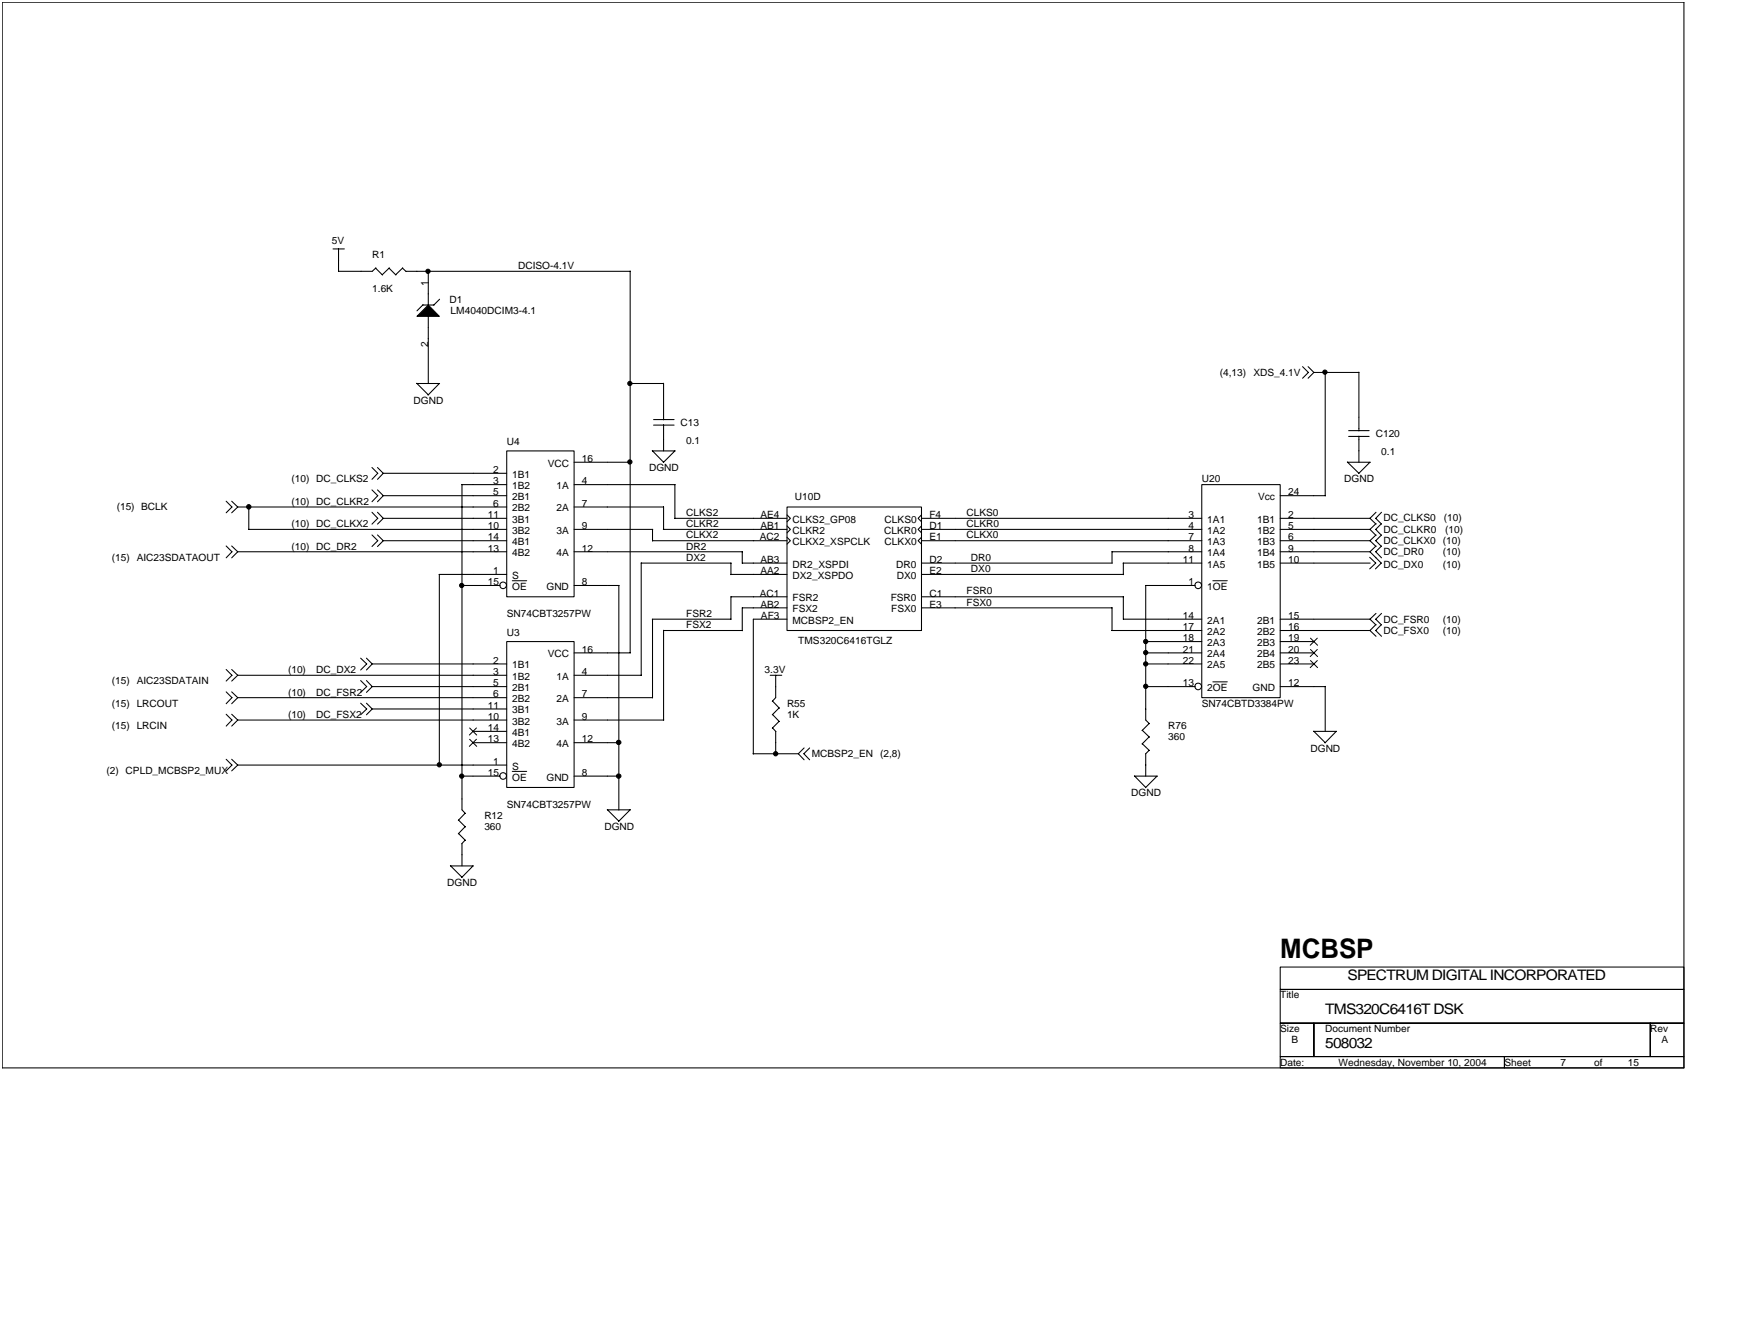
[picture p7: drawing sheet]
<svg xmlns="http://www.w3.org/2000/svg" width="279mm" height="216mm" viewBox="0 0 279 216" stroke-linecap="round" stroke-linejoin="round" font-family="sans-serif">
<g fill="none" stroke="#000" stroke-width=".17">
<path d="M.4 .4h270.5v171.3h-270.5zM53.6 40h1.8M54.5 40v3.6h5.4l.6-.5M60.4 43.1l1.1 1.1M62.6 43.1l1.1 1.1M62.6 43.1l-1.1 1.1M64.7 43.1l.6 .6M64.8 43.1l-1.2 1.1M65.3 43.6h36.1M68 49h1.8M68 49l-.9 1M68.9 43.6v5.4"/>
<path d="M68.9 50.8v10.9M70.7 48.1l-.9 .9M101.4 43.6v61.4M209.5 58.9l1 1-1 .9M210.4 58.9l.9 1M211.3 59.9l-.9 .9M211.3 59.9h7.3M213.2 59.9v19.8M218.6 59.8v9.5M59.8 75.2l1 .9-1 1M59.8 78.8l1 .9-1 1M60.7 75.2l1 .9"/>
<path d="M60.7 78.8l1 .9M61.7 76.1l-1 1M61.7 79.7l-1 1M61.7 76.1h19.8M61.7 79.7h19.8M67 61.6l1.9 1.9M67.1 61.7h3.6M70.7 61.7l-1.9 1.8M74.3 77.9h7.2M74.3 77.9v52.3l.6 .6M81.5 72.5h10.8v23.4h-10.8zM92.3 74.3h9.1"/>
<path d="M92.3 77.9h16.3M101.3 61.7h5.4M104.9 72.4l1.8 1.9M105 72.5h3.6M105.1 68.3h3.3M105.1 67.5h3.3M106.7 61.6v5.9M106.7 68.3v4.2M108.6 72.5l-1.9 1.9M108.6 77.9v5.5M193.3 77.9h12.6v34.3h-12.6zM205.9 79.7h7.3"/>
<path d="M216.7 74.3l1.9 1.8M216.8 74.3h3.6M216.9 70.2h3.3M216.9 69.2h3.3M218.6 70.1v4.2M220.4 74.3l-1.9 1.8M36.4 87.8l.9 .9-.9 1M36.4 80.6l.9 .9-.9 .9M37.3 87.8l.9 .9M37.3 80.6l.9 .9-.9 .9M38.2 81.5h43.3M38.2 88.7l-.9 1"/>
<path d="M38.2 88.7h43.3M40 85.1h41.5M40 81.5v3.6M59.8 82.4l1 .9-1 1M59.8 86l1 .9-1 1M60.7 82.4l1 .9M60.7 86l1 .9M61.7 83.3l-1 1M61.7 86.9l-1 1M61.7 83.3h19.8M61.7 86.9h19.8M70.6 92.3h10.9"/>
<path d="M70.7 92.3v30.7M74.3 94.1h6.1M92.3 85.1h12.7M92.3 81.5h14.4M92.3 88.7h27.1M92.3 94.1h7.3M99.5 94.1v36.1M103.1 90.5h14.5M103.1 90.5v18.1M104.9 99.5h12.7M105 86.9h21.6M105 85.1v1.9"/>
<path d="M105 99.5v12.7M106.7 85.1h19.9M106.7 81.5v3.6M108.6 83.3h18M117.6 92.3h9M117.6 90.5v1.9M119.4 90.5h7.2M119.4 88.7v1.9M126.6 81.5h21.6v19.9h-21.6zM126.6 82.8l.5 .5-.5 .6M126.6 84.6l.5 .5-.5 .6M126.6 86.4l.5 .5-.5 .6"/>
<path d="M126.6 95.9h-9v3.7M126.6 97.7h-7.2v3.7M126.6 99.5h-5.4v21.7M148.2 82.8l-.5 .5 .5 .6M148.2 84.6l-.5 .5 .5 .6M148.2 86.4l-.5 .5 .5 .6M148.2 83.3h45.1M148.2 85.1h45.1M148.2 86.9h45.1M148.2 90.5h30.7M148.2 92.3h32.5M148.2 95.9h32.5"/>
<path d="M148.2 97.7h30.7M178.9 88.7h14.4M178.9 88.7v1.8M178.9 97.7v3.7M180.7 90.5h12.6M180.7 99.5h12.6M180.7 90.5v1.9M180.7 95.9v3.7M184.2 94.1h8M184.3 94.1v21.7l.6 .5M205.9 83.3h14.5M205.9 85.1h14.5"/>
<path d="M205.9 86.9h14.5M205.9 90.5h14.5M205.9 99.5h14.5M205.9 88.7h14.5M220.3 89.6l1 .9-1 1M221.3 87.8l-.9 .9 1.8 1.8-1 1M221.3 86l-.9 .9 .9 1M221.3 84.2l-.9 .9 .9 1M221.3 82.4l-.9 .9 .9 1M221.3 98.6l-.9 .9 .9 1M222.2 87.8l-.9 .9 .9 1M222.2 86l-.9 .9 .9 1"/>
<path d="M222.2 84.2l-.9 .9 .9 1M222.2 82.4l-.9 .9 .9 1M222.2 98.6l-.9 .9 .9 1M36.4 107.6l.9 1-.9 .9M36.4 114.8l.9 1-.9 .9M36.4 111.2l.9 1-.9 .9M37.3 107.6l.9 1M37.3 114.8l.9 1M37.3 111.2l.9 1-.9 .9M38.2 112.2h43.3M38.2 108.6l-.9 .9M38.2 115.8l-.9 .9"/>
<path d="M38.2 108.6h43.3M38.2 115.8h43.3M58 109.4l1 1-1 .9M58 113l1 1-1 .9M58 105.8l1 .9-1 1M58.9 109.4l1 1M58.9 113l1 1M58.9 105.8l1 .9M59.9 110.4l-1 .9M59.9 114l-1 .9M59.9 106.7l-1 1M59.9 110.4h21.6"/>
<path d="M59.9 106.7h21.6M59.9 114h21.6M76.1 117.6h5.4M76.1 119.4h5.4M81.5 103.1h10.8v23.5h-10.8zM92.3 108.6h10.9M92.3 105h9.1M92.3 112.2h12.7M92.3 115.8h14.5M92.3 119.4h7.3M106.7 101.3v14.5M106.7 101.4h12.7"/>
<path d="M123.9 108.6h1.8M124.3 112.7l1.1 1.1M124.3 114.9l1.1 1.1M124.3 117l.5 .6M124.8 108.6v3.6l-.6 .5M124.8 117.6v3.6M125.3 113.8l-1.1 1.1M125.3 116l-1.1 1.1M178.8 101.4h14.5M183.7 117.4l1.2 1.1M183.7 119.6l1.2 1.1M184.2 110.4h8"/>
<path d="M184.2 103.1h9.1M184.2 106.7h9.1M184.3 105h9M184.8 116.3l-1.1 1.1M184.8 118.5l-1.1 1.1M205.9 110.4h7.3M205.9 101.4h14.5M205.9 103.1h5.4M205.9 105h5.4M205.9 106.7h5.4M211.3 117.5l1.9 1.9M211.3 117.6h3.7"/>
<path d="M213.2 110.3v7.3M214.9 117.6l-1.8 1.8M221.3 100.4l-.9 1 .9 .9M222.2 100.4l-.9 1 .9 .9M36.4 122.1l.9 .9-.9 .9M37.3 122.1l.9 .9M38.2 123l-.9 .9M38.2 123h43.3M72.4 139.2l1.9 1.8M72.5 139.2h3.6M73.8 131.8l1.1 1.1M73.8 134l1.1 1.1"/>
<path d="M74.3 124.8h6.1M74.3 135.6v3.6M74.8 130.7l-1.1 1.2M74.8 132.9l-1.1 1.1M74.8 135.1l-.5 .6M76.1 139.2l-1.8 1.9M92.3 124.8h7.2M97.7 130.1l1.8 1.9M97.7 130.2h3.7M101.4 130.2l-1.9 1.9M121.1 121.2h7.3M128.4 121.2l.9 .9"/>
<path d="M129.3 120.2l-.9 1M130.2 120.2l-.9 1 .9 .9M182.5 124.7l1.8 1.9M182.5 124.8h3.7M184.3 121.2v3.6M184.8 120.6l-.6 .6M186.1 124.8l-1.9 1.8M205.9 155.5h65v3.6h-65zM205.9 159.1h65v5.4h-65zM205.9 164.5h5.4v5.4h-5.4zM205.9 169.9h36.1v1.8h-36.1zM211.3 164.5h54.1v5.4h-54.1z"/>
<path d="M242 169.9h28.9v1.8h-28.9zM265.4 164.5h5.5v5.4h-5.5z"/>
<circle cx="80.9" cy="94.1" r=".54"/>
<circle cx="192.7" cy="94.1" r=".54"/>
<circle cx="192.7" cy="110.4" r=".54"/>
<circle cx="80.9" cy="124.7" r=".54"/>
</g>
<g fill="#000" stroke="#000" stroke-width=".17">
<path d="M67.1 50.9l1.8-1.9 1.8 1.9z" fill-rule="evenodd"/>
<circle cx="68.8" cy="43.6" r=".34"/>
<circle cx="213.1" cy="59.8" r=".34"/>
<circle cx="101.3" cy="74.3" r=".34"/>
<circle cx="101.3" cy="61.6" r=".34"/>
<circle cx="40" cy="81.5" r=".35"/>
<circle cx="74.3" cy="94.1" r=".34"/>
<circle cx="99.5" cy="119.3" r=".36"/>
<circle cx="184.3" cy="103.1" r=".34"/>
<circle cx="184.3" cy="110.3" r=".34"/>
<circle cx="184.3" cy="104.9" r=".34"/>
<circle cx="184.3" cy="106.7" r=".34"/>
<circle cx="70.7" cy="122.9" r=".34"/>
<circle cx="74.3" cy="124.8" r=".34"/>
<circle cx="99.5" cy="124.8" r=".36"/>
<circle cx="124.8" cy="121.2" r=".34"/>
</g>
<g fill="none" stroke="#000" stroke-width=".16">
<path d="M82.4 93.4h2.3M195.1 93.4h2.3M75.5 117l1.2 1.2M75.5 118.8l1.2 1.2M76.6 117l-1.1 1.2M76.6 118.8l-1.1 1.2M195.1 109.6h2.3M210.8 102.6l1.1 1.1M210.8 104.4l1.1 1.2M210.8 106.2l1.1 1.1M211.9 102.6l-1.2 1.1M211.9 104.4l-1.2 1.2"/>
<path d="M211.9 106.2l-1.2 1.1M82.4 124h2.3"/>
</g>
<text font-size="4.3" x="205.9" y="154.1">MCBSP</text>
<g font-size="2.3">
<text x="216.8" y="157.6">SPECTRUM DIGITAL INCORPORATED</text>
<text x="213.2" y="163">TMS320C6416T DSK</text>
<text x="213.2" y="168.4">508032</text>
</g>
<g font-size="1.6">
<text x="53.4" y="39.3">5V</text>
<text x="59.9" y="41.5">R1</text>
<text x="59.9" y="46.9">1.6K</text>
<text x="68.8" y="46" transform="rotate(-90 68.8 46)">1</text>
<text x="83.3" y="43.3">DCISO-4.1V</text>
<text x="72.3" y="48.7">D1</text>
<text x="72.5" y="50.5">LM4040DCIM3-4.1</text>
<text x="68.8" y="55.8" transform="rotate(-90 68.8 55.8)">2</text>
<text x="66.5" y="64.9">DGND</text>
<text x="196.2" y="60.4">(4,13)</text>
<text x="201.6" y="60.4">XDS_4.1V</text>
<text x="81.5" y="71.6">U4</text>
<text x="109.4" y="68.5">C13</text>
<text x="110.4" y="71.4">0.1</text>
<text x="221.3" y="70.3">C120</text>
<text x="46.9" y="77.5">(10) DC_CLKS2</text>
<text x="79.3" y="76">2</text>
<text x="79.3" y="77.9">3</text>
<text x="82.4" y="76.8">1B1</text>
<text x="88.1" y="75">VCC</text>
<text x="93.6" y="77.9">4</text>
<text x="93.6" y="74.3">16</text>
<text x="104.4" y="75.7">DGND</text>
<text x="193.3" y="77.5">U20</text>
<text x="216.2" y="77.5">DGND</text>
<text x="222.2" y="73.2">0.1</text>
<text x="18.8" y="82.1">(15) BCLK</text>
<text x="46.9" y="81.1">(10) DC_CLKR2</text>
<text x="78.5" y="83.3">11</text>
<text x="79.3" y="79.6">5</text>
<text x="79.3" y="81.5">6</text>
<text x="82.4" y="78.6">1B2</text>
<text x="82.4" y="80.4">2B1</text>
<text x="82.4" y="82.2">2B2</text>
<text x="89.5" y="78.6">1A</text>
<text x="89.5" y="82.2">2A</text>
<text x="93.6" y="81.5">7</text>
<text x="110.4" y="82.9">CLKS2</text>
<text x="122.3" y="83.3">AE4</text>
<text x="127.9" y="80.4">U10D</text>
<text x="149.5" y="83.3">F4</text>
<text x="155.5" y="82.9">CLKS0</text>
<text x="191.1" y="83.3">3</text>
<text x="202.4" y="80.4">Vcc</text>
<text x="207.2" y="83.3">2</text>
<text x="207.2" y="79.6">24</text>
<text x="222.5" y="83.8">DC_CLKS0</text>
<text x="232.3" y="83.8">(10)</text>
<text x="46.9" y="84.8">(10) DC_CLKX2</text>
<text x="46.9" y="88.4">(10) DC_DR2</text>
<text x="78.5" y="86.9">14</text>
<text x="78.5" y="88.7">13</text>
<text x="78.5" y="85.1">10</text>
<text x="82.4" y="85.8">3B2</text>
<text x="82.4" y="87.6">4B1</text>
<text x="82.4" y="84">3B1</text>
<text x="82.4" y="89.4">4B2</text>
<text x="89.5" y="85.8">3A</text>
<text x="89.5" y="89.4">4A</text>
<text x="93.6" y="85.1">9</text>
<text x="93.6" y="88.7">12</text>
<text x="110.4" y="88.4">DR2</text>
<text x="110.4" y="84.8">CLKR2</text>
<text x="110.4" y="86.5">CLKX2</text>
<text x="122.2" y="86.9">AC2</text>
<text x="122.3" y="85.1">AB1</text>
<text x="127.5" y="84">CLKS2_GP08</text>
<text x="127.5" y="85.8">CLKR2</text>
<text x="127.5" y="87.6">CLKX2_XSPCLK</text>
<text x="142.2" y="85.8">CLKR0</text>
<text x="142.3" y="84">CLKS0</text>
<text x="142.3" y="87.6">CLKX0</text>
<text x="149.5" y="85.1">D1</text>
<text x="149.5" y="86.9">E1</text>
<text x="155.5" y="86.5">CLKX0</text>
<text x="155.5" y="84.8">CLKR0</text>
<text x="191.1" y="85.1">4</text>
<text x="191.1" y="86.9">7</text>
<text x="191.1" y="88.7">8</text>
<text x="194.2" y="84">1A1</text>
<text x="194.2" y="85.8">1A2</text>
<text x="194.2" y="87.6">1A3</text>
<text x="194.2" y="89.4">1A4</text>
<text x="202.2" y="84">1B1</text>
<text x="202.2" y="85.8">1B2</text>
<text x="202.2" y="87.6">1B3</text>
<text x="202.2" y="89.4">1B4</text>
<text x="207.2" y="85.1">5</text>
<text x="207.2" y="86.9">6</text>
<text x="207.2" y="88.7">9</text>
<text x="222.5" y="89.3">DC_DR0</text>
<text x="222.5" y="87.5">DC_CLKX0</text>
<text x="222.5" y="85.7">DC_CLKR0</text>
<text x="232.1" y="89.3">(10)</text>
<text x="232.1" y="87.5">(10)</text>
<text x="232.5" y="85.7">(10)</text>
<text x="18" y="90.1">(15) AIC23SDATAOUT</text>
<text x="78.5" y="94.1">15</text>
<text x="79.3" y="92.3">1</text>
<text x="82.4" y="93.1">S</text>
<text x="82.4" y="94.8">OE</text>
<text x="87.9" y="94.8">GND</text>
<text x="93.6" y="94.1">8</text>
<text x="110.4" y="90.1">DX2</text>
<text x="122.2" y="95.9">AC1</text>
<text x="122.3" y="90.5">AB3</text>
<text x="122.3" y="92.3">AA2</text>
<text x="127.5" y="91.2">DR2_XSPDI</text>
<text x="127.5" y="93.1">DX2_XSPDO</text>
<text x="144.2" y="91.2">DR0</text>
<text x="144.2" y="93.1">DX0</text>
<text x="149.5" y="90.5">D2</text>
<text x="149.5" y="92.3">E2</text>
<text x="149.5" y="95.9">C1</text>
<text x="155.5" y="95.6">FSR0</text>
<text x="156.2" y="92">DX0</text>
<text x="156.2" y="90.1">DR0</text>
<text x="190.3" y="90.5">11</text>
<text x="191.1" y="94.1">1</text>
<text x="194.2" y="91.2">1A5</text>
<text x="194.2" y="94.8">1OE</text>
<text x="202.2" y="91.2">1B5</text>
<text x="207.2" y="90.5">10</text>
<text x="222.5" y="91.2">DC_DX0</text>
<text x="232.1" y="91.2">(10)</text>
<text x="81.5" y="99.2">SN74CBT3257PW</text>
<text x="110.4" y="101">FSX2</text>
<text x="110.4" y="99.2">FSR2</text>
<text x="122.3" y="97.7">AB2</text>
<text x="122.4" y="99.5">AF3</text>
<text x="127.5" y="96.7">FSR2</text>
<text x="127.5" y="98.4">FSX2</text>
<text x="127.5" y="100.3">MCBSP2_EN</text>
<text x="143.3" y="96.7">FSR0</text>
<text x="143.4" y="98.4">FSX0</text>
<text x="149.5" y="97.7">E3</text>
<text x="155.5" y="97.4">FSX0</text>
<text x="190.3" y="99.5">14</text>
<text x="190.3" y="101.3">17</text>
<text x="194.2" y="100.3">2A1</text>
<text x="202.2" y="100.3">2B1</text>
<text x="207.2" y="99.5">15</text>
<text x="207.2" y="101.3">16</text>
<text x="222.5" y="100.1">DC_FSR0</text>
<text x="222.5" y="101.9">DC_FSX0</text>
<text x="232.1" y="100.1">(10)</text>
<text x="232.1" y="101.9">(10)</text>
<text x="79.3" y="106.7">2</text>
<text x="81.5" y="102.2">U3</text>
<text x="82.4" y="107.5">1B1</text>
<text x="88.1" y="105.7">VCC</text>
<text x="93.6" y="104.9">16</text>
<text x="128.4" y="103.5">TMS320C6416TGLZ</text>
<text x="190.3" y="103.1">18</text>
<text x="190.3" y="104.9">21</text>
<text x="190.3" y="106.7">22</text>
<text x="194.2" y="102.1">2A2</text>
<text x="194.2" y="103.9">2A3</text>
<text x="194.2" y="105.7">2A4</text>
<text x="194.2" y="107.5">2A5</text>
<text x="202.2" y="102.1">2B2</text>
<text x="202.2" y="103.9">2B3</text>
<text x="202.2" y="105.7">2B4</text>
<text x="202.2" y="107.5">2B5</text>
<text x="207.2" y="103.1">19</text>
<text x="207.2" y="104.9">20</text>
<text x="207.2" y="106.7">23</text>
<text x="18" y="110">(15) AIC23SDATAIN</text>
<text x="18" y="113.6">(15) LRCOUT</text>
<text x="46.3" y="111.8">(10)</text>
<text x="46.3" y="108.2">(10)</text>
<text x="50.9" y="111.8">DC_FSR2</text>
<text x="50.9" y="108.2">DC_DX2</text>
<text x="78.5" y="113.9">11</text>
<text x="79.3" y="108.5">3</text>
<text x="79.3" y="110.3">5</text>
<text x="79.3" y="112.1">6</text>
<text x="82.4" y="109.3">1B2</text>
<text x="82.4" y="111.1">2B1</text>
<text x="82.4" y="112.9">2B2</text>
<text x="89.5" y="109.3">1A</text>
<text x="89.5" y="112.9">2A</text>
<text x="93.6" y="108.5">4</text>
<text x="93.6" y="112.1">7</text>
<text x="123" y="108.2">3.3V</text>
<text x="126.6" y="113.6">R55</text>
<text x="190.3" y="110.3">13</text>
<text x="193.3" y="113.6">SN74CBTD3384PW</text>
<text x="194.2" y="111.1">2OE</text>
<text x="201.5" y="111.1">GND</text>
<text x="207.2" y="110.3">12</text>
<text x="18" y="117.2">(15) LRCIN</text>
<text x="46.3" y="115.4">(10)</text>
<text x="50.9" y="115.4">DC_FSX2</text>
<text x="78.5" y="117.5">14</text>
<text x="78.5" y="119.4">13</text>
<text x="78.5" y="115.7">10</text>
<text x="82.4" y="116.5">3B2</text>
<text x="82.4" y="118.3">4B1</text>
<text x="82.4" y="114.7">3B1</text>
<text x="89.5" y="116.5">3A</text>
<text x="93.6" y="115.7">9</text>
<text x="93.6" y="119.4">12</text>
<text x="126.6" y="115.4">1K</text>
<text x="187.9" y="117.2">R76</text>
<text x="187.9" y="119">360</text>
<text x="17.1" y="124.4">(2) CPLD_MCBSP2_MUX</text>
<text x="78.5" y="124.7">15</text>
<text x="79.3" y="123">1</text>
<text x="82.4" y="120.1">4B2</text>
<text x="82.4" y="123.7">S</text>
<text x="82.4" y="125.5">OE</text>
<text x="87.9" y="125.5">GND</text>
<text x="89.5" y="120.1">4A</text>
<text x="93.6" y="124.7">8</text>
<text x="130.6" y="121.7">MCBSP2_EN</text>
<text x="141.6" y="121.7">(2,8)</text>
<text x="210.8" y="120.8">DGND</text>
<text x="77.9" y="131.6">R12</text>
<text x="81.5" y="129.9">SN74CBT3257PW</text>
<text x="182" y="128">DGND</text>
<text x="77.9" y="133.4">360</text>
<text x="97.2" y="133.4">DGND</text>
<text x="71.9" y="142.5">DGND</text>
<text x="205.9" y="160.5">Title</text>
<text x="205.9" y="165.9">Size</text>
<text x="207.7" y="167.7">B</text>
<text x="213.2" y="165.9">Document Number</text>
<text x="265.4" y="165.9">Rev</text>
<text x="267.3" y="167.7">A</text>
<text x="205.9" y="171.3">Date:</text>
<text x="215.3" y="171.3">Wednesday, November 10, 2004</text>
<text x="242" y="171.3">Sheet</text>
<text x="251" y="171.3">7</text>
<text x="256.4" y="171.3">of</text>
<text x="261.8" y="171.3">15</text>
</g>
</svg>
